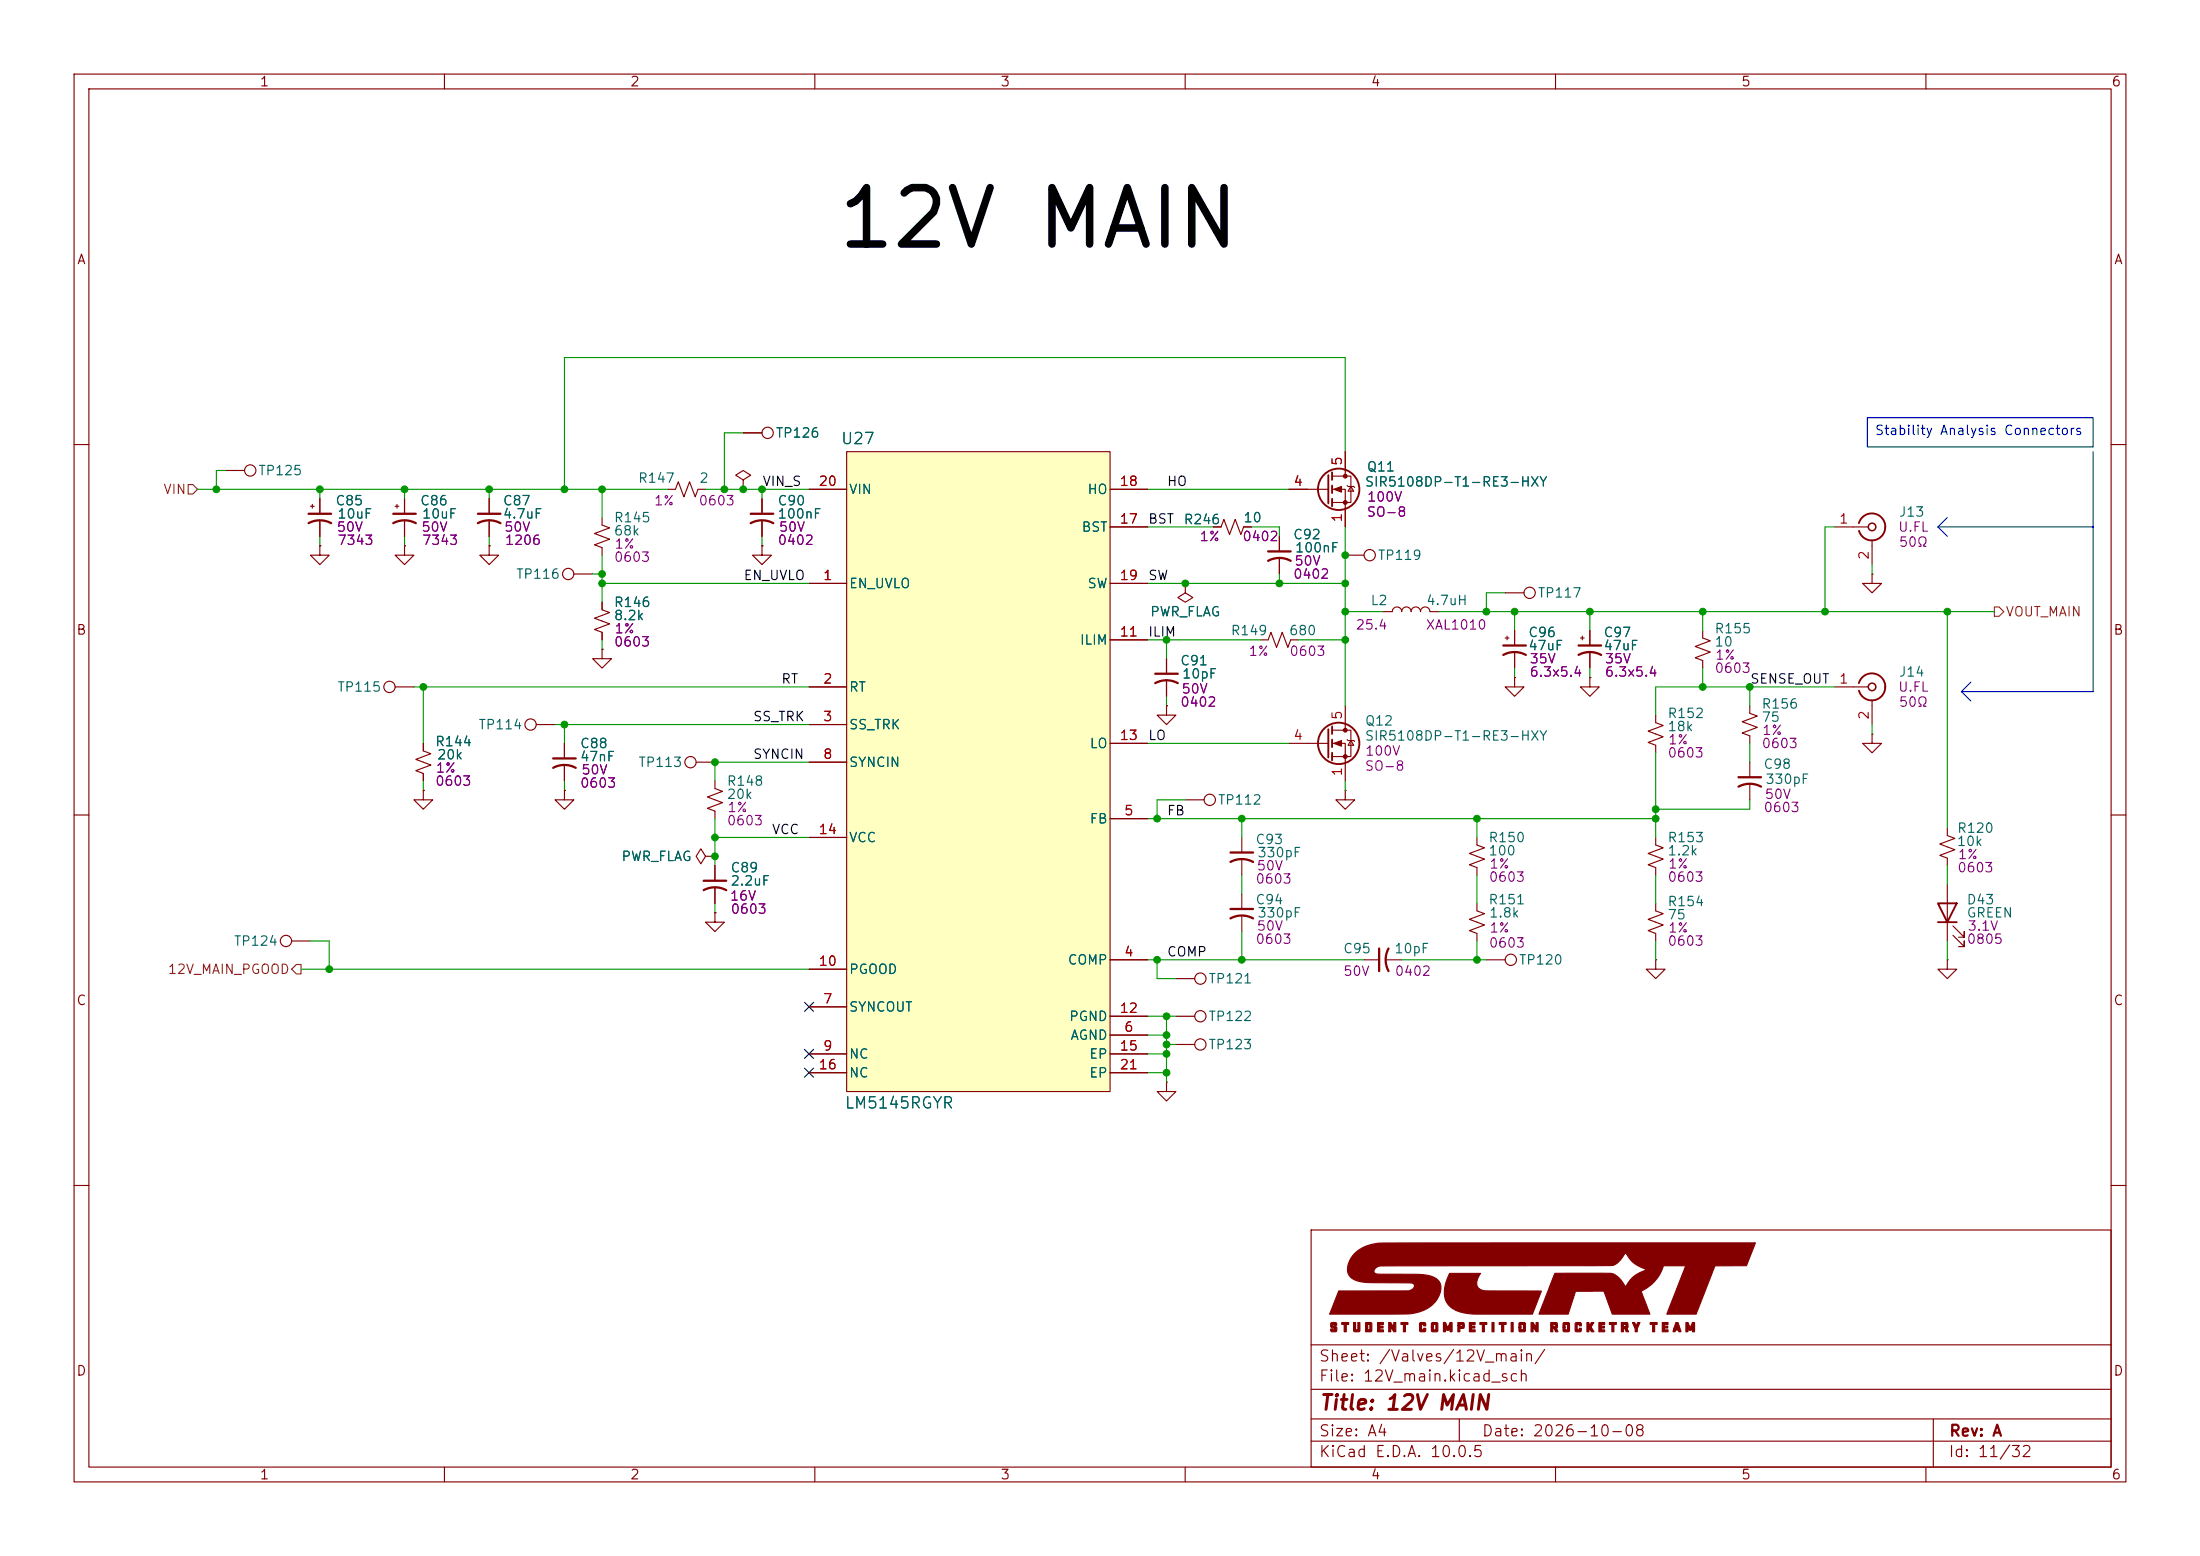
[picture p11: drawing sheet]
<svg xmlns="http://www.w3.org/2000/svg" width="297mm" height="210mm" viewBox="0 0 297 210" stroke-linecap="round" stroke-linejoin="round" font-family="sans-serif">
<g fill="none" stroke="#840000" stroke-width=".15">
<path d="M10 10h277v190h-277zM12 12h273v186h-273zM60 10v2M110 10v2M160 10v2M210 10v2M260 10v2M100.3 58.4h2.6M10 60h2M81.3 69.9v1l1 .3-2 .8 2 .8-2 .7 1 .4v1M90.2 66h1l.4-1 .7 2.1 .8-2.1 .8 2.1 .3-1.1h1M102.9 67.3v2"/>
<path d="M102.9 70.4v2M163.8 71.1h1l.4-1 .8 2 .8-2 .7 2 .4-1h1M172.7 72.4v2M172.7 75.4v2.1M174 66h5.3M179.8 64.3h2.6v3.5h-2.6M179.8 66h1.8v5.1M181.6 74.9h2.5M181.6 61v3.3M181.9 65.5l.1 .2h.8l.1 .1M182.4 65.7l.4 .6h-.8zM247.6 71.1h4.6"/>
<path d="M252.7 77.5v1.2h1.3l-1.3 1.3-1.2-1.3h1.2M252.7 77.5h.1M252.7 72.9v3.3M285 60h2M81.3 81.3v1l1 .4-2 .7 2 .8-2 .8 1 .3v1.1M157.5 95.3v1.2h1.2l-1.2 1.3-1.3-1.3h1.3M157.5 95.3h.1M157.5 88.9v2M157.5 91.9v2.1M170.2 86.4h1l.4-1.1 .7 2.1 .8-2.1 .8 2.1 .3-1h1.1M179.8 98.6h2.6v3.5h-2.6M181.6 95.3v3.3"/>
<path d="M181.9 99.8l.1 .1h.8l.1 .2M182.4 99.9l.4 .7h-.8zM186.7 82.6h1.3a.64 .64 0 0 1 .6-.7 .64 .64 0 0 1 .6 .7 .64 .64 0 0 1 .7-.7 .64 .64 0 0 1 .6 .7 .64 .64 0 0 1 .6-.7 .64 .64 0 0 1 .7 .7 .64 .64 0 0 1 .6-.7 .64 .64 0 0 1 .6 .7h1.3M203.2 86.1h.5M203.2 80h2.5M203.5 85.9v.5M204.5 91.4v1.3h1.2l-1.2 1.3-1.3-1.3h1.3M204.5 91.4h.1M204.5 85.1v2M204.5 88.1v2.1M213.4 86.1h.5M213.6 85.9v.5"/>
<path d="M214.6 91.4v1.3h1.3l-1.3 1.3-1.2-1.3h1.2M214.6 91.4h.1M214.6 85.1v2M214.6 88.1v2.1M223.5 96.5v1l1 .4-2 .8 2 .7-2 .8 1 .4v1M229.9 85.1v1l1 .4-2 .7 2 .8-2 .8 1 .4v1M236.2 95.3v1l1 .3-2 .8 2 .8-2 .7 1 .4v1M247.6 92.7h4.6M252.7 99.1v1.2h1.3l-1.3 1.3-1.2-1.3h1.2M252.7 99.1h.1M252.7 94.5v3.3M10 110h2"/>
<path d="M76.2 100.3v2.1M76.2 103.4v2M94 102.9h2.5M95.2 115.6l-.6-1-.6 1 .6 1 .6-1h1.3M96.5 105.4v1l1 .4-2 .8 2 .7-2 .8 1 .4v1M96.5 115.6h.1M96.5 116.8v2.1M96.5 119.9v2M160 108h2.6M167.6 113v2.1M167.6 116.1v2M174 100.3h5.3"/>
<path d="M179.8 100.3h1.8v5.1M181.6 106.7v1.3h1.3l-1.3 1.2-1.3-1.2h1.3M181.6 106.7h.1M199.4 113v1l1 .4-2 .8 2 .8-2 .7 1 .4v1M223.5 113v1l1 .4-2 .8 2 .8-2 .7 1 .4v1M236.2 102.9v2M236.2 105.9v2.1M262.9 111.8v1l1 .4-2 .7 2 .8-2 .7 1 .4v1M262.9 119.4v7.6M285 110h2M96.5 123.2v1.3h1.3l-1.3 1.2-1.3-1.2h1.3M96.5 123.2h.1"/>
<path d="M158.7 132.1h2.6M158.7 137.2h2.6M167.6 120.7v2M167.6 123.7v2M184.1 129.5h2.1M187.2 129.5h2M199.4 121.9v1l1 .4-2 .8 2 .7-2 .8 1 .4v1M200.7 129.5h2.5M223.5 129.5v1.3h1.3l-1.3 1.3-1.3-1.3h1.3M223.5 129.5h.1M223.5 121.9v1l1 .4-2 .8 2 .7-2 .8 1 .4v1M262.9 129.5v1.3h1.3l-1.3 1.3-1.3-1.3h1.3"/>
<path d="M262.9 129.5h.1M263.7 126.2l1.5 1.6v-.8v.8h-.8M263.7 125l1.5 1.5v-.8v.8h-.8M158.7 141h2.6M10 160h2M177 166h108v32h-108zM285 160h2M60 198v2M110 198v2M160 198v2M177 194.5h108M177 191.5h108"/>
<path d="M177 187.5h108M177 181.5h108M197 191.5v3M210 198v2M260 198v2M261 191.5v6.5"/>
<circle cx="103.6" cy="58.4" r=".76"/>
<circle cx="184.9" cy="74.9" r=".76"/>
<circle cx="206.5" cy="80" r=".76"/>
<circle cx="93.2" cy="102.9" r=".76"/>
<circle cx="163.3" cy="107.9" r=".76"/>
<circle cx="162.1" cy="137.2" r=".76"/>
<circle cx="162.1" cy="132.1" r=".76"/>
<circle cx="204" cy="129.5" r=".76"/>
<circle cx="162.1" cy="141" r=".76"/>
</g>
<g fill="#840000" stroke="#840000" stroke-width=".15">
<path d="M179.7 178.5h.6l.1 .1 .1 .3-.6-.1v.1l.1 .1a.41 .41 0 0 1 .5 .2 .41 .41 0 0 1-.2 .5h-.5l-.2-.1v-.2l.6 .1v-.2h-.1a.42 .42 0 0 1-.5-.3 .42 .42 0 0 1 .1-.5z"/>
<path d="M181.1 178.5h1v.3h-.4v.9h-.2v-.9h-.4z"/>
<path d="M182.7 178.5h.3v1h.3v-1h.3v1.1l-.1 .1h-.7l-.1-.1z"/>
<path d="M184.4 178.5h.7l.1 .1v1l-.1 .1h-.7v-.6h.2v.4h.3v-.7h-.3v.3h-.2z"/>
<path d="M186 178.5h.8v.3h-.5v.2h.4v.2h-.4v.3h.5v.2h-.8z"/>
<path d="M187.5 178.5h.3l.4 .7v-.7h.2v1.2h-.2l-.4-.6-.1 .6h-.2z"/>
<path d="M189.1 178.5h1v.3h-.4v.9h-.2v-.9h-.4z"/>
<path d="M191.8 178.5h.6l.1 .1v.3h-.3v-.1h-.3v.7h.3v-.2h.3v.3l-.1 .1h-.6l-.2-.1v-1z"/>
<path d="M193.3 178.5h.7l.1 .1v1l-.1 .1h-.7l-.1-.1v-.5h.3v.4h.3v-.7h-.3v.3h-.3v-.5z"/>
<path d="M194.9 178.5h.3l.3 .7 .3-.7h.2v1.2h-.2v-.6l-.2 .4h-.3l-.2-.4v.6h-.2z"/>
<path d="M196.8 178.5h.4a.37 .37 0 0 1 .4 .1 .37 .37 0 0 1 .1 .4l-.1 .3h-.5v.4h-.3v-.8h.3v.1h.3v-.2h-.3v.1h-.3z"/>
<path d="M198.4 178.5h.7v.3h-.5v.2h.5v.2h-.5v.3h.5v.2h-.7z"/>
<path d="M199.8 178.5h.9v.3h-.3v.9h-.3v-.9h-.3z"/>
<path d="M201.4 178.5h.3v1.2h-.3z"/>
<path d="M202.4 178.5h.9v.3h-.3v.9h-.3v-.9h-.3z"/>
<path d="M204 178.5h.3v1.2h-.3z"/>
<path d="M205.2 178.5h.6l.1 .1v1l-.1 .1h-.6l-.1-.1v-.5h.2v.4h.4v-.7h-.4v.3h-.2v-.5z"/>
<path d="M206.7 178.5h.3l.4 .7v-.7h.2v1.2h-.2l-.4-.6v.6h-.3z"/>
<path d="M209.4 178.5h.3a.34 .34 0 0 1 .4 0 .34 .34 0 0 1 .2 .4v.3l-.2 .1 .2 .4h-.3l-.2-.4h-.2v.4h-.2v-.8h.2v.1h.4v-.2h-.4v.1h-.2z"/>
<path d="M211.1 178.5h.7l.1 .1v1l-.1 .1h-.7l-.1-.1v-.5h.3v.4h.3v-.7h-.3v.3h-.3v-.5z"/>
<path d="M212.8 178.5h.6l.1 .1v.3h-.3v-.1h-.3v.7h.3v-.2h.3v.3l-.1 .1h-.6l-.2-.1v-1z"/>
<path d="M214.2 178.5h.3v.5l.3-.5h.4l-.4 .6 .4 .6h-.3l-.4-.5v.5h-.3z"/>
<path d="M215.9 178.5h.7v.3h-.5v.2h.5v.2h-.5v.3h.5v.2h-.7z"/>
<path d="M217.3 178.5h.9v.3h-.3v.9h-.3v-.9h-.3z"/>
<path d="M218.9 178.5h.4a.34 .34 0 0 1 .4 0 .34 .34 0 0 1 .1 .4v.3l-.2 .1 .3 .4h-.4l-.2-.4h-.1v.4h-.3v-.8h.3v.1h.3v-.2h-.3v.1h-.3z"/>
<path d="M220.4 178.5h.3l.2 .5 .2-.5h.3l-.4 .8v.4h-.2v-.4z"/>
<path d="M222.8 178.5h.9v.3h-.3v.9h-.3v-.9h-.3z"/>
<path d="M224.4 178.5h.8v.3h-.5v.2h.4v.2h-.4v.3h.5v.2h-.8z"/>
<path d="M226.2 178.5h.3l.4 1.2a.25 .25 0 0 1-.3-.2h-.4a.22 .22 0 0 1-.1 .2 .22 .22 0 0 1-.2 0l.1-.5h.5l-.1-.3-.1 .3h-.3z"/>
<path d="M227.6 178.5h.3l.3 .7 .3-.7h.3v1.2h-.3v-.6l-.2 .4h-.2l-.2-.4v.6h-.3z"/>
<path d="M182.8 169.2a6.3 6.3 0 0 1 4.6-1.4l49.6-.1-1.2 3.1h-4.3l-2.5 6.6h-4l2.6-6.6h-3a5.6 5.6 0 0 1-3 3.5l1.1 3.1h-5l-1.1-2.9a.24 .24 0 0 0-.1-.2 .24 .24 0 0 0-.3 0h-3.5l-1 3.1h-3.9l2.1-5.5h7.6a3.5 3.5 0 0 1 2 1.8 4.6 4.6 0 0 1 2.7-2.3 4.5 4.5 0 0 1-2.7-2.3h-.1a2.78 2.78 0 0 1-1.7 1.7l-31.3 .1a.88 .88 0 0 0-.9 .8 .93 .93 0 0 0 1 .3h3.2a10.5 10.5 0 0 1 3.9 .4 1.67 1.67 0 0 1 .7 2.4 4.7 4.7 0 0 1-4 2.5l-10.8 .1 1.2-3.2h9.4a.69 .69 0 0 0 .8-.9 2.61 2.61 0 0 0-1.6-.2h-4.4a4.5 4.5 0 0 1-2.6-.8 2.26 2.26 0 0 1 .3-2.8z"/>
<path d="M195.7 171.9h4.2a1.52 1.52 0 0 0-.2 2l.3 .2a28.8 28.8 0 0 0 5.2 .1l2.9 .1-1.2 3.1h-5.8a11.3 11.3 0 0 1-4.6-.6 2.92 2.92 0 0 1-1.2-3.9z"/>
<path d="M180.1 100.3l1-.4v.8z"/>
<path d="M180.1 66l1-.3v.7z"/>
<circle cx="181.6" cy="98.6" r=".25"/>
<circle cx="181.6" cy="102.1" r=".25"/>
<circle cx="181.6" cy="64.3" r=".25"/>
<circle cx="181.6" cy="67.8" r=".25"/>
</g>
<g fill="none" stroke="#840000" stroke-width=".3">
<path d="M101.3 70.6a3.2 3.2 0 0 1 3.1 0M101.3 69.3h3.1M171.2 75.7a3.2 3.2 0 0 1 3 0M171.2 74.4h3M156 92.2a3.2 3.2 0 0 1 3 0M156 90.9h3M202.9 88.4a3.2 3.2 0 0 1 3.1 0M202.9 87.1h3.1M213.1 88.4a3.2 3.2 0 0 1 3.1 0M213.1 87.1h3.1M74.7 103.6a3.2 3.2 0 0 1 3 0M74.7 102.4h3"/>
<path d="M95 118.9h3M166.1 116.3a3.2 3.2 0 0 1 3.1 0M166.1 115.1h3.1M234.7 106.2a3.2 3.2 0 0 1 3 0M234.7 104.9h3M95 120.1a3.2 3.2 0 0 1 3 0M166.1 124a3.2 3.2 0 0 1 3.1 0M166.1 122.7h3.1M186.2 128v3.1M187.5 128a3.2 3.2 0 0 0 0 3.1"/>
</g>
<g fill="none" stroke="#840000" stroke-width=".25">
<path d="M179.3 64.1v3.8M179.8 63.8v1M179.8 65.5v1M179.8 67.3v1M251 70.6a1.81 1.81 0 0 1 2.7-1 1.81 1.81 0 0 1 .1 3 1.81 1.81 0 0 1-2.8-1M179.3 98.4v3.8M179.8 98v1.1M179.8 99.8v1M251 92.2a1.81 1.81 0 0 1 2.7-1 1.81 1.81 0 0 1 .1 3 1.81 1.81 0 0 1-2.8-1M179.8 101.6v1M261.6 121.9h2.6l-1.3 2.6zM261.6 124.5h2.6"/>
<circle cx="180.7" cy="66" r="2.79"/>
<circle cx="180.7" cy="100.3" r="2.79"/>
</g>
<g fill="none" stroke="#840000" stroke-width=".2">
<circle cx="252.7" cy="71.1" r=".51"/>
<circle cx="252.7" cy="92.7" r=".51"/>
</g>
<path d="M114.3 61h35.6v86.3h-35.6z" fill="#ffffc2"/>
<g fill="none" stroke="#840000" stroke-width=".15">
<path d="M100.3 58.4h2.6M30.5 63.5h2.5M41.9 68.3h.5M42.2 68.1v.5M43.2 73.7v1.2h1.2l-1.2 1.3-1.3-1.3h1.3M43.2 73.7h.1M43.2 67.3v2M43.2 70.4v2M53.3 68.3h.5M53.6 68.1v.5M54.6 73.7v1.2h1.3l-1.3 1.3-1.3-1.3h1.3M54.6 73.7h.1"/>
<path d="M54.6 67.3v2M54.6 70.4v2M66 73.7v1.2h1.3l-1.3 1.3-1.2-1.3h1.2M66 73.7h.1M66 67.3v2M66 70.4v2M77.5 77.5h2.5M100.3 64.8l1-.7-1-.6-1 .6 1 .7v1.2M100.3 66h.1M102.9 73.7v1.2h1.2l-1.2 1.3-1.3-1.3h1.3M102.9 73.7h.1M102.9 67.3v2"/>
<path d="M102.9 70.4v2M109.2 78.7h5.1M109.2 66h5.1M114.3 61h35.6v86.3h-35.6zM149.9 78.7h5M149.9 66h5M149.9 71.1h5M160 78.7v1.3l1 .6-1 .7-1-.7 1-.6M160 78.7h.1M163.8 71.1h1M167.9 71.1h1M172.7 72.4v2"/>
<path d="M172.7 75.4v2.1M174 66h2.5M181.6 61v2.5M181.6 68.6v2.5M53.3 92.7h2.6M72.4 97.8h2.5M81.3 87.6v1.3h1.2l-1.2 1.3-1.3-1.3h1.3M81.3 87.6h.1M81.3 81.3v1M81.3 85.3v1.1M109.2 92.7h5.1M109.2 97.8h5.1"/>
<path d="M149.9 86.4h5M157.5 95.3h.1M157.5 88.9v2M157.5 91.9v2.1M204.5 91.4h.1M204.5 85.1v2M204.5 88.1v2.1M214.6 91.4h.1M214.6 85.1v2M214.6 88.1v2.1M57.1 106.7v1.3h1.3l-1.3 1.2-1.2-1.2h1.2M57.1 106.7h.1"/>
<path d="M57.1 100.3v1l1.1 .4-2.1 .8 2.1 .8-2.1 .7 1 .4v1M76.2 106.7v1.3h1.3l-1.3 1.2-1.3-1.2h1.3M76.2 106.7h.1M76.2 100.3v2.1M76.2 103.4v2M96.5 115.6h.1M96.5 116.8v2.1M96.5 119.9v2M109.2 102.9h5.1M109.2 113h5.1M149.9 110.5h5M149.9 100.3h5"/>
<path d="M39.4 127h2.5M96.5 123.2h.1M109.2 135.9h5.1M109.2 130.8h5.1M149.9 139.7h5M149.9 137.2h5M149.9 129.5h5M109.2 142.2h5.1M109.2 144.8h5.1M149.9 142.2h5M149.9 144.8h5M157.5 146.1v1.2h1.2l-1.2 1.3-1.3-1.3h1.3"/>
<path d="M157.5 146.1h.1"/>
<circle cx="33.8" cy="63.5" r=".76"/>
<circle cx="76.7" cy="77.5" r=".76"/>
<circle cx="52.6" cy="92.7" r=".76"/>
<circle cx="71.6" cy="97.8" r=".76"/>
<circle cx="38.6" cy="127" r=".76"/>
</g>
<path d="M41.7 70.6a3.2 3.2 0 0 1 3 0M41.7 69.3h3M53.1 70.6a3.2 3.2 0 0 1 3 0M53.1 69.3h3M64.5 70.6a3.2 3.2 0 0 1 3.1 0M64.5 69.3h3.1" fill="none" stroke="#840000" stroke-width=".3"/>
<path d="M25.4 65.4h.6l.7 .6-.7 .7h-.6zM269.2 81.9h.7l.6 .7-.6 .6h-.7zM40 130.2h.6v1.2h-.6l-.6-.6z" fill="none" stroke="#725600" stroke-width=".15"/>
<path d="M252.1 56.4h30.5v3.9h-30.5zM261.6 71.1h21M261.6 71.1l1.3 1.3M262.9 69.9l-1.3 1.2M282.6 61v32.3h-17.8M264.8 93.3l1.3 1.3M266.1 92.1l-1.3 1.2" fill="none" stroke="#0000c2" stroke-width=".15"/>
<g fill="none" stroke="#009600" stroke-width=".15">
<path d="M100.3 58.4h-2.5v7.6M26.7 66h63.5M30.5 63.5h-1.3v2.5M43.2 66v1.3M43.2 72.4v1.3M54.6 66v1.3M54.6 72.4v1.3M66 66v1.3M66 72.4v1.3M80 77.5h1.3M81.3 78.7h27.9M81.3 66v3.9"/>
<path d="M81.3 74.9v6.4M95.2 66h14M102.9 66v1.3M102.9 72.4v1.3M154.9 78.7h26.7M154.9 71.1h8.9M154.9 66h19.1M168.9 71.1h3.8v1.3M172.7 77.5v1.2M181.6 61v-12.7h-105.4v17.7M181.6 71.1v24.2M247.6 71.1h-1.2v11.5"/>
<path d="M252.7 76.2v1.3M55.9 92.7h53.3M57.1 92.7v7.6M74.9 97.8h34.3M76.2 97.8v2.5M81.3 86.4v1.2M154.9 86.4h15.3M157.5 86.4v2.5M157.5 94v1.3M175.3 86.4h6.3M181.6 82.6h5.1M194.3 82.6h74.9"/>
<path d="M203.2 80h-2.5v2.6M204.5 82.6v2.5M204.5 90.2v1.2M214.6 82.6v2.5M214.6 90.2v1.2M229.9 82.6v2.5M229.9 90.2v2.5M236.2 92.7v2.6M247.6 92.7h-24.1v3.8M252.7 97.8v1.3M262.9 82.6v29.2M57.1 105.4v1.3"/>
<path d="M76.2 105.4v1.3M96.5 113h12.7M96.5 110.5v6.3M109.2 102.9h-12.7v2.5M154.9 110.5h68.6M154.9 100.3h19.1M160 108h-3.8v2.5M167.6 110.5v2.5M167.6 118.1v2.6M181.6 105.4v1.3M199.4 110.5v2.5M199.4 118.1v3.8"/>
<path d="M223.5 101.6v11.4M223.5 118.1v3.8M236.2 100.3v2.6M236.2 108v1.2h-12.7M262.9 116.8v2.6M40.6 130.8h68.6M41.9 127h2.5v3.8M96.5 121.9v1.3M154.9 129.5h29.2M154.9 139.7h2.6M154.9 137.2h3.8M156.2 129.5v2.6h2.5"/>
<path d="M157.5 137.2v8.9M167.6 125.7v3.8M189.2 129.5h11.5M199.4 127v2.5M223.5 127v2.5M262.9 127v2.5M154.9 144.8h2.6M154.9 142.2h2.6M157.5 141h1.2"/>
</g>
<path d="M108.6 135.3l1.2 1.2M109.8 135.3l-1.2 1.2M108.6 141.6l1.2 1.2M108.6 144.2l1.2 1.2M109.8 141.6l-1.2 1.2M109.8 144.2l-1.2 1.2" fill="none" stroke="#000084" stroke-width=".15"/>
<g fill="#009600" stroke="#009600" stroke-width=".14">
<circle cx="262.9" cy="82.6" r=".46"/>
<circle cx="246.4" cy="82.6" r=".46"/>
<circle cx="199.4" cy="110.5" r=".46"/>
<circle cx="199.4" cy="129.5" r=".46"/>
<circle cx="157.5" cy="141" r=".46"/>
<circle cx="157.5" cy="137.2" r=".46"/>
<circle cx="157.5" cy="139.7" r=".46"/>
<circle cx="156.2" cy="129.5" r=".46"/>
<circle cx="167.6" cy="129.5" r=".46"/>
<circle cx="167.6" cy="110.5" r=".46"/>
<circle cx="157.5" cy="142.2" r=".46"/>
<circle cx="157.5" cy="144.8" r=".46"/>
<circle cx="181.6" cy="86.4" r=".46"/>
<circle cx="200.7" cy="82.6" r=".46"/>
<circle cx="229.9" cy="82.6" r=".46"/>
<circle cx="229.9" cy="92.7" r=".46"/>
<circle cx="204.5" cy="82.6" r=".46"/>
<circle cx="214.6" cy="82.6" r=".46"/>
<circle cx="181.6" cy="74.9" r=".46"/>
<circle cx="181.6" cy="82.6" r=".46"/>
<circle cx="172.7" cy="78.7" r=".46"/>
<circle cx="160" cy="78.7" r=".46"/>
<circle cx="181.6" cy="78.7" r=".46"/>
<circle cx="236.2" cy="92.7" r=".46"/>
<circle cx="223.5" cy="109.2" r=".46"/>
<circle cx="223.5" cy="110.5" r=".46"/>
<circle cx="96.5" cy="115.6" r=".46"/>
<circle cx="96.5" cy="102.9" r=".46"/>
<circle cx="96.5" cy="113" r=".46"/>
<circle cx="156.2" cy="110.5" r=".46"/>
<circle cx="43.2" cy="66" r=".46"/>
<circle cx="54.6" cy="66" r=".46"/>
<circle cx="66" cy="66" r=".46"/>
<circle cx="76.2" cy="66" r=".46"/>
<circle cx="29.2" cy="66" r=".46"/>
<circle cx="44.4" cy="130.8" r=".46"/>
<circle cx="57.1" cy="92.7" r=".46"/>
<circle cx="76.2" cy="97.8" r=".46"/>
<circle cx="100.3" cy="66" r=".46"/>
<circle cx="157.5" cy="86.4" r=".46"/>
<circle cx="102.9" cy="66" r=".46"/>
<circle cx="81.3" cy="77.5" r=".46"/>
<circle cx="81.3" cy="78.7" r=".46"/>
<circle cx="81.3" cy="66" r=".46"/>
<circle cx="97.8" cy="66" r=".46"/>
</g>
<text font-size="7.6" x="112.6" y="35.2">12V MAIN</text>
<text font-size="2" fill="#840000" x="178" y="190.8">Title: 12V MAIN</text>
<g font-size="1.5" fill="#006464">
<text x="113.4" y="60.3">U27</text>
<text x="113.9" y="150">LM5145RGYR</text>
</g>
<g font-size="1.5" fill="#840000">
<text x="178" y="184.1">Sheet: /Valves/12V_main/</text>
<text x="178" y="186.8">File: 12V_main.kicad_sch</text>
<text x="178" y="197">KiCad E.D.A. 10.0.5</text>
<text x="178" y="194.2">Size: A4</text>
<text x="200" y="194.2">Date: 2026-10-08</text>
<text x="263" y="197">Id: 11/32</text>
<text x="263" y="194.2">Rev: A</text>
</g>
<g font-size="1.3" fill="#840000">
<text x="35" y="12">1</text>
<text x="85" y="12">2</text>
<text x="135" y="12">3</text>
<text x="185" y="12">4</text>
<text x="235" y="12">5</text>
<text x="285" y="12">6</text>
<text x="10.3" y="36">A</text>
<text x="285.3" y="36">A</text>
<text x="10.2" y="86">B</text>
<text x="285.2" y="86">B</text>
<text x="10.2" y="136">C</text>
<text x="285.2" y="136">C</text>
<text x="10.2" y="186">D</text>
<text x="285.2" y="186">D</text>
<text x="35" y="200">1</text>
<text x="85" y="200">2</text>
<text x="135" y="200">3</text>
<text x="185" y="200">4</text>
<text x="235" y="200">5</text>
<text x="285" y="200">6</text>
</g>
<g font-size="1.3" fill="#006464">
<text x="104.6" y="59.4">TP126</text>
<text x="34.8" y="64.5">TP125</text>
<text x="86" y="65.5">R147</text>
<text x="94.3" y="65.5">2</text>
<text x="184.2" y="66">SIR5108DP-T1-RE3-HXY</text>
<text x="184.4" y="64">Q11</text>
<text x="45.2" y="68.5">C85</text>
<text x="45.5" y="70.3">10uF</text>
<text x="56.6" y="68.5">C86</text>
<text x="56.9" y="70.3">10uF</text>
<text x="67.8" y="68.5">C87</text>
<text x="67.8" y="70.3">4.7uF</text>
<text x="82.8" y="70.8">R145</text>
<text x="104.9" y="68.5">C90</text>
<text x="104.9" y="70.3">100nF</text>
<text x="114.5" y="67">VIN</text>
<text x="146.7" y="67">HO</text>
<text x="159.7" y="71.1">R246</text>
<text x="167.8" y="70.8">10</text>
<text x="256.3" y="70.1">J13</text>
<text x="82.8" y="72.6">68k</text>
<text x="145.9" y="72.1">BST</text>
<text x="174.5" y="73.1">C92</text>
<text x="174.7" y="74.9">100nF</text>
<text x="185.9" y="75.9">TP119</text>
<text x="69.6" y="78.4">TP116</text>
<text x="82.8" y="82.2">R146</text>
<text x="114.5" y="79.7">EN_UVLO</text>
<text x="146.7" y="79.7">SW</text>
<text x="155.2" y="83.5">PWR_FLAG</text>
<text x="184.9" y="82">L2</text>
<text x="192.4" y="82">4.7uH</text>
<text x="207.5" y="81">TP117</text>
<text x="82.8" y="84">8.2k</text>
<text x="145.7" y="87.3">ILIM</text>
<text x="166.1" y="86.1">R149</text>
<text x="173.9" y="86.1">680</text>
<text x="206.2" y="86.3">C96</text>
<text x="206.2" y="88.1">47uF</text>
<text x="216.4" y="86.3">C97</text>
<text x="216.4" y="88.1">47uF</text>
<text x="231.4" y="85.8">R155</text>
<text x="231.4" y="87.6">10</text>
<text x="45.5" y="93.7">TP115</text>
<text x="114.5" y="93.7">RT</text>
<text x="159.2" y="90.1">C91</text>
<text x="159.5" y="91.9">10pF</text>
<text x="237.7" y="96">R156</text>
<text x="256.3" y="91.6">J14</text>
<text x="58.7" y="101">R144</text>
<text x="64.5" y="98.8">TP114</text>
<text x="78.2" y="101.3">C88</text>
<text x="114.5" y="98.8">SS_TRK</text>
<text x="147" y="101.3">LO</text>
<text x="184.2" y="100.3">SIR5108DP-T1-RE3-HXY</text>
<text x="184.2" y="98.2">Q12</text>
<text x="225" y="97.2">R152</text>
<text x="225" y="99">18k</text>
<text x="237.7" y="97.7">75</text>
<text x="58.9" y="102.8">20k</text>
<text x="78.2" y="103.1">47nF</text>
<text x="86.1" y="103.8">TP113</text>
<text x="98" y="106.4">R148</text>
<text x="114.5" y="103.8">SYNCIN</text>
<text x="238" y="104.1">C98</text>
<text x="238.2" y="106.1">330pF</text>
<text x="98" y="108.2">20k</text>
<text x="114.5" y="114">VCC</text>
<text x="147" y="111.5">FB</text>
<text x="164.3" y="108.9">TP112</text>
<text x="200.9" y="114">R150</text>
<text x="225" y="114">R153</text>
<text x="264.1" y="112.7">R120</text>
<text x="83.8" y="116.5">PWR_FLAG</text>
<text x="98.5" y="118.1">C89</text>
<text x="98.5" y="119.8">2.2uF</text>
<text x="169.4" y="114.2">C93</text>
<text x="169.7" y="116">330pF</text>
<text x="200.9" y="115.8">100</text>
<text x="225" y="115.8">1.2k</text>
<text x="264.1" y="114.5">10k</text>
<text x="169.4" y="122.4">C94</text>
<text x="169.7" y="124.2">330pF</text>
<text x="200.9" y="122.4">R151</text>
<text x="200.9" y="124.2">1.8k</text>
<text x="225" y="122.6">R154</text>
<text x="225" y="124.4">75</text>
<text x="265.4" y="122.4">D43</text>
<text x="265.4" y="124.2">GREEN</text>
<text x="31.5" y="128">TP124</text>
<text x="114.5" y="131.8">PGOOD</text>
<text x="144.1" y="130.5">COMP</text>
<text x="181.2" y="129">C95</text>
<text x="188.1" y="129">10pF</text>
<text x="205" y="130.5">TP120</text>
<text x="114.5" y="136.9">SYNCOUT</text>
<text x="163.1" y="133">TP121</text>
<text x="114.5" y="143.2">NC</text>
<text x="144.2" y="138.1">PGND</text>
<text x="144.4" y="140.7">AGND</text>
<text x="147" y="143.2">EP</text>
<text x="163.1" y="138.1">TP122</text>
<text x="163.1" y="141.9">TP123</text>
<text x="114.5" y="145.7">NC</text>
<text x="147" y="145.7">EP</text>
</g>
<text font-size="1.3" fill="#0000c2" x="253" y="59">Stability Analysis Connectors</text>
<g font-size="1.3" fill="#0f0f0f">
<text x="102.8" y="65.9">VIN_S</text>
<text x="157.5" y="65.9">HO</text>
<text x="154.9" y="71">BST</text>
<text x="100.3" y="78.6">EN_UVLO</text>
<text x="154.9" y="78.6">SW</text>
<text x="154.9" y="86.2">ILIM</text>
<text x="105.4" y="92.6">RT</text>
<text x="236.2" y="92.6">SENSE_OUT</text>
<text x="101.6" y="97.7">SS_TRK</text>
<text x="154.9" y="100.2">LO</text>
<text x="101.6" y="102.7">SYNCIN</text>
<text x="104.1" y="112.9">VCC</text>
<text x="157.5" y="110.4">FB</text>
<text x="157.5" y="129.4">COMP</text>
</g>
<g font-size="1.3" fill="#a90000">
<text x="110.4" y="65.9">20</text>
<text x="151.1" y="65.9">18</text>
<text x="174.5" y="65.9">4</text>
<text x="181.5" y="63" transform="rotate(-90 181.5 63)">5</text>
<text x="151.1" y="71">17</text>
<text x="181.5" y="70.6" transform="rotate(-90 181.5 70.6)">1</text>
<text x="248.2" y="71">1</text>
<text x="252.6" y="75.7" transform="rotate(-90 252.6 75.7)">2</text>
<text x="111" y="78.6">1</text>
<text x="151.1" y="78.6">19</text>
<text x="151.1" y="86.2">11</text>
<text x="111" y="92.6">2</text>
<text x="248.2" y="92.6">1</text>
<text x="111" y="97.7">3</text>
<text x="151.1" y="100.2">13</text>
<text x="174.5" y="100.2">4</text>
<text x="181.5" y="97.3" transform="rotate(-90 181.5 97.3)">5</text>
<text x="252.6" y="97.3" transform="rotate(-90 252.6 97.3)">2</text>
<text x="111" y="102.7">8</text>
<text x="181.5" y="104.9" transform="rotate(-90 181.5 104.9)">1</text>
<text x="110.4" y="112.9">14</text>
<text x="151.7" y="110.4">5</text>
<text x="110.4" y="130.7">10</text>
<text x="151.7" y="129.4">4</text>
<text x="111" y="135.8">7</text>
<text x="151.1" y="137">12</text>
<text x="111" y="142.1">9</text>
<text x="151.1" y="142.1">15</text>
<text x="151.7" y="139.6">6</text>
<text x="110.4" y="144.6">16</text>
<text x="151.1" y="144.6">21</text>
</g>
<g font-size="1.3" fill="#725600">
<text x="22" y="67">VIN</text>
<text x="270.7" y="83.5">VOUT_MAIN</text>
<text x="22.6" y="131.8">12V_MAIN_PGOOD</text>
</g>
<g font-size="1.3" fill="#840084">
<text x="88.2" y="68.5">1%</text>
<text x="94.2" y="68.5">0603</text>
<text x="184.4" y="70.1">SO-8</text>
<text x="184.5" y="68">100V</text>
<text x="45.4" y="72.1">50V</text>
<text x="45.5" y="73.9">7343</text>
<text x="56.8" y="72.1">50V</text>
<text x="56.9" y="73.9">7343</text>
<text x="68" y="72.1">50V</text>
<text x="68.1" y="73.9">1206</text>
<text x="82.8" y="76.1">0603</text>
<text x="82.9" y="74.4">1%</text>
<text x="104.9" y="73.9">0402</text>
<text x="105.1" y="72.1">50V</text>
<text x="161.9" y="73.4">1%</text>
<text x="167.6" y="73.4">0402</text>
<text x="174.6" y="76.7">50V</text>
<text x="256.2" y="72.1">U.FL</text>
<text x="256.3" y="74.1">50Ω</text>
<text x="174.5" y="78.4">0402</text>
<text x="82.8" y="87.6">0603</text>
<text x="82.9" y="85.8">1%</text>
<text x="168.5" y="88.8">1%</text>
<text x="174" y="88.8">0603</text>
<text x="182.9" y="85.3">25.4</text>
<text x="192.4" y="85.3">XAL1010</text>
<text x="206.4" y="89.9">35V</text>
<text x="216.6" y="89.9">35V</text>
<text x="231.5" y="89.4">1%</text>
<text x="159.3" y="95.7">0402</text>
<text x="159.4" y="93.9">50V</text>
<text x="206.4" y="91.6">6.3x5.4</text>
<text x="216.6" y="91.6">6.3x5.4</text>
<text x="231.4" y="91.1">0603</text>
<text x="256.2" y="93.7">U.FL</text>
<text x="256.3" y="95.7">50Ω</text>
<text x="225.1" y="100.8">1%</text>
<text x="237.7" y="101.3">0603</text>
<text x="237.8" y="99.5">1%</text>
<text x="58.7" y="106.4">0603</text>
<text x="58.7" y="104.6">1%</text>
<text x="78.2" y="106.6">0603</text>
<text x="78.4" y="104.8">50V</text>
<text x="184.2" y="104.3">SO-8</text>
<text x="184.2" y="102.3">100V</text>
<text x="225" y="102.6">0603</text>
<text x="98" y="111.7">0603</text>
<text x="98.1" y="109.9">1%</text>
<text x="238" y="109.9">0603</text>
<text x="238.1" y="108.2">50V</text>
<text x="169.4" y="119.6">0603</text>
<text x="169.6" y="117.8">50V</text>
<text x="200.9" y="119.3">0603</text>
<text x="201" y="117.5">1%</text>
<text x="225" y="119.3">0603</text>
<text x="225.1" y="117.5">1%</text>
<text x="264.2" y="118.1">0603</text>
<text x="264.2" y="116.3">1%</text>
<text x="98.4" y="121.9">16V</text>
<text x="98.5" y="123.6">0603</text>
<text x="169.6" y="125.9">50V</text>
<text x="265.5" y="125.9">3.1V</text>
<text x="169.4" y="127.7">0603</text>
<text x="200.9" y="128.2">0603</text>
<text x="201" y="126.2">1%</text>
<text x="225" y="128">0603</text>
<text x="225.1" y="126.2">1%</text>
<text x="265.4" y="127.7">0805</text>
<text x="181.3" y="132">50V</text>
<text x="188.2" y="132">0402</text>
</g>
</svg>
